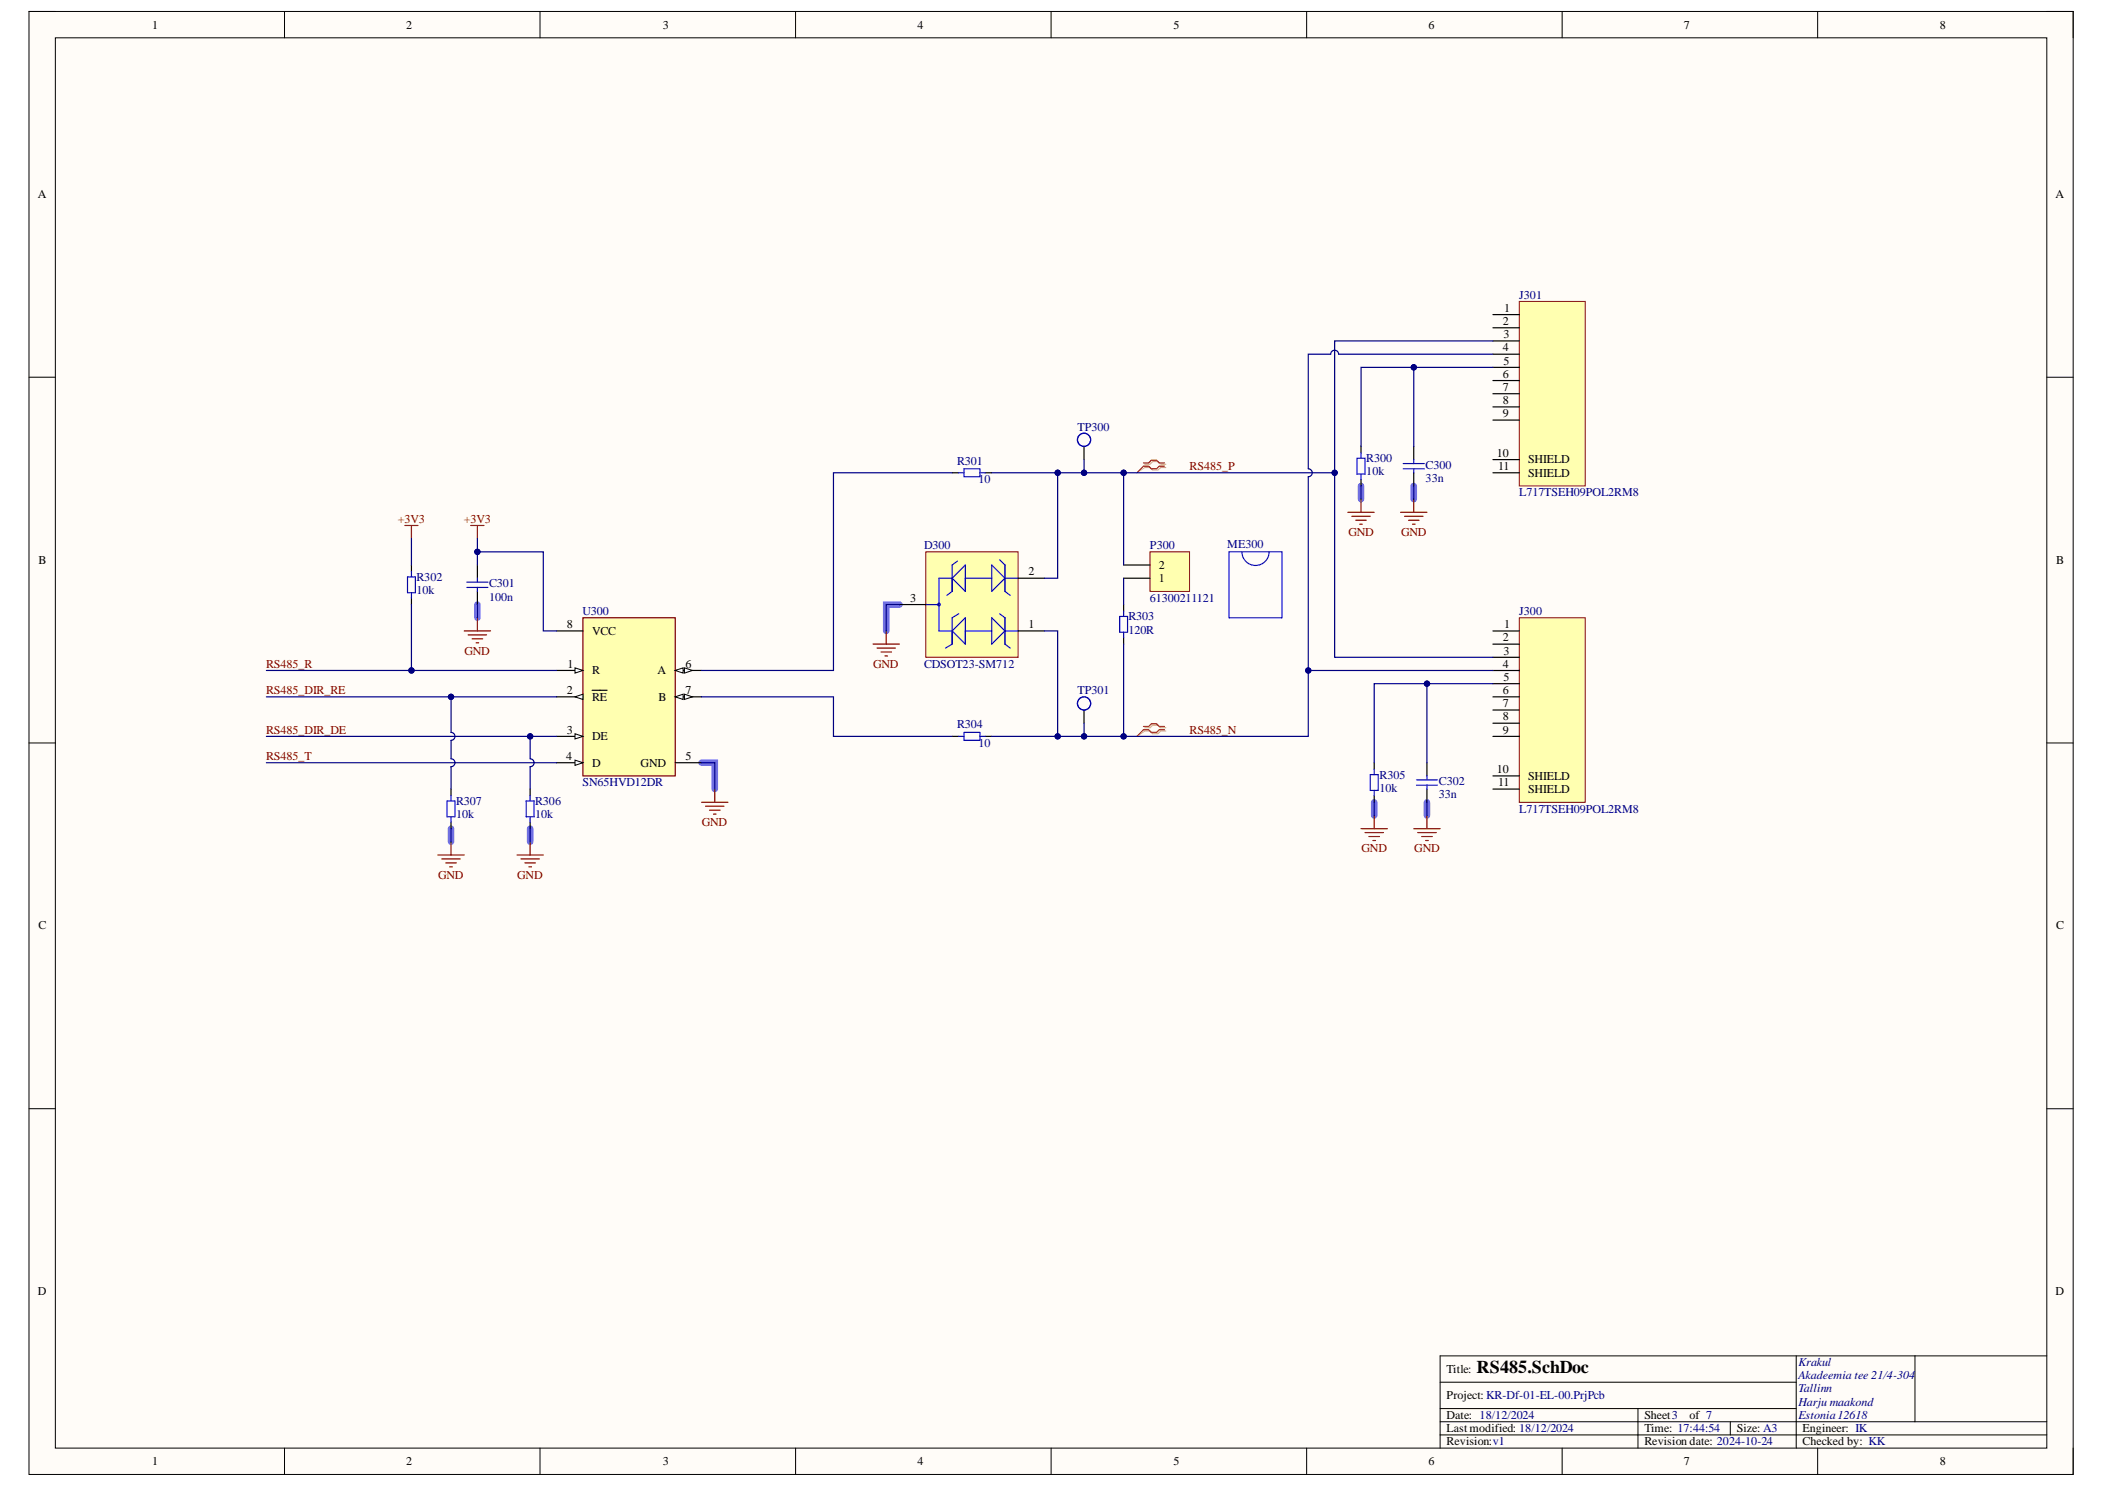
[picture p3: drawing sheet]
<svg xmlns="http://www.w3.org/2000/svg" width="297mm" height="210mm" viewBox="0 0 297 210" stroke-linecap="round" stroke-linejoin="round" font-family="sans-serif">
<path d="M4.1 1.6h288.4v206.4h-288.4z" fill-rule="evenodd" fill="#fffcf8"/>
<path d="M4.1 1.6h288.4v206.4h-288.4z" fill="none" stroke="#000" stroke-width=".14"/>
<path d="M7.8 5.3h281v199h-281z" fill-rule="evenodd" fill="#fffcf8"/>
<g fill="none" stroke="#000" stroke-width=".14">
<path d="M4.1 1.6h3.7M7.8 5.3h281v199h-281zM40.1 1.6v3.7M76.2 1.6v3.7M112.3 1.6v3.7M148.3 1.6v3.7M184.4 1.6v3.7M220.4 1.6v3.7M256.5 1.6v3.7M288.8 1.6h3.7v3.7M4.1 53.2h3.7M288.8 53.2h3.7"/>
<path d="M4.1 104.8h3.7M288.8 104.8h3.7M4.1 156.4h3.7M288.8 156.4h3.7M203.2 195h50.3M203.2 198.7h50.3M231.1 198.7v5.6M253.5 191.3v13M270.2 191.3v9.3M288.8 191.3h-85.6v13M40.1 204.3v3.7M76.2 204.3v3.7"/>
<path d="M112.3 204.3v3.7M148.3 204.3v3.7M184.4 204.3v3.7M203.2 202.4h85.6M203.2 200.6h85.6M220.4 204.3v3.7M244.2 200.6v1.8M256.5 204.3v3.7M292.5 204.3v3.7"/>
</g>
<path d="M192.1 68.6v1.8M199.5 68.6v1.8M67.4 85.3v1.8M126.9 85.3h-1.8v3.7M63.6 116.9v1.9M74.8 116.9v1.9M99 107.6h1.9v3.7M193.9 113.2v1.8M201.4 113.2v1.8" fill="none" stroke="#6e6eff" stroke-width=".93"/>
<path d="M214.4 87.1h9.3v26.1h-9.3z" fill-rule="evenodd" fill="#ffffb0"/>
<path d="M214.4 87.1h9.3v26.1h-9.3z" fill="none" stroke="#800000" stroke-width=".14"/>
<path d="M210.7 89h3.7M210.7 90.9h3.7M210.7 92.7h3.7M210.7 94.6h3.7M210.7 96.4h3.7M210.7 98.3h3.7M210.7 100.2h3.7M210.7 102h3.7M210.7 103.9h3.7M210.7 109.5h3.7M210.7 111.3h3.7" fill="none" stroke="#000" stroke-width=".17"/>
<path d="M214.4 42.5h9.3v26.1h-9.3z" fill-rule="evenodd" fill="#ffffb0"/>
<path d="M214.4 42.5h9.3v26.1h-9.3z" fill="none" stroke="#800000" stroke-width=".14"/>
<path d="M210.7 44.4h3.7M210.7 46.2h3.7M210.7 48.1h3.7M210.7 50h3.7M210.7 51.8h3.7M210.7 53.7h3.7M210.7 55.5h3.7M210.7 57.4h3.7M210.7 59.3h3.7M210.7 64.8h3.7M210.7 66.7h3.7" fill="none" stroke="#000" stroke-width=".17"/>
<path d="M130.6 77.8h13.1v14.9h-13.1z" fill-rule="evenodd" fill="#ffffb0"/>
<path d="M130.6 77.8h13.1v14.9h-13.1z" fill="none" stroke="#800000" stroke-width=".14"/>
<g fill="none" stroke="#00f" stroke-width=".17">
<path d="M135.1 79.1l-.7 .6v3.7l-.8 .6M136.2 79.7v3.7l-1.8-1.8zM139.9 79.7l1.9 1.9-1.9 1.8zM141.1 79l.7 .7v3.7l.7 .6M130.6 85.3h1.9M134.4 81.6h-1.9v7.4h1.9M134.4 89l1.8-1.9v3.8zM135.3 86.6l-.9 .5v3.8l-1 .5M136.2 89h3.7M136.2 81.6h3.7M139.9 87.1l1.9 1.9-1.9 1.9zM141.1 86.6l.7 .5v3.8l.7 .5"/>
<path d="M141.8 89h1.9M141.8 81.6h1.9M158 87h1.1v2.2h-1.1zM158.6 86.2v.8M158.6 89.2v.7"/>
<circle cx="132.5" cy="85.3" r=".18"/>
</g>
<path d="M126.9 85.3h3.7M143.7 89h3.7M143.7 81.6h3.7M158.6 85.3v.9M158.6 89.9v1" fill="none" stroke="#000" stroke-width=".17"/>
<path d="M162.3 77.8h5.6v5.6h-5.6z" fill-rule="evenodd" fill="#ffffb0"/>
<path d="M162.3 77.8h5.6v5.6h-5.6z" fill="none" stroke="#800000" stroke-width=".14"/>
<g fill="none" stroke="#000" stroke-width=".17">
<path d="M58.1 79.7v.9M67.4 79.7v1.9M134.4 66.7h.9M139 66.7h.9M158.6 79.7h3.7M192.1 63v.9M192.1 67.6v1M199.5 63v1.8M199.5 66.7v1.9M58.1 84.4v.9M67.4 83.4v1.9M158.6 81.6h3.7"/>
<path d="M74.8 111.3v.9M74.8 116v.9M134.4 103.9h.9M139 103.9h.9M193.9 107.6v.9M193.9 112.2v1M201.4 107.6v1.9M201.4 111.3v1.9"/>
</g>
<g fill="none" stroke="#00f" stroke-width=".17">
<path d="M135.3 66.7h.7M136 66.1h2.3v1.1h-2.3zM138.3 66.7h.7M173.4 77.8h7.5v9.3h-7.5zM179.1 77.8a1.92 1.92 0 0 1-1.9 2 1.92 1.92 0 0 1-2-1.9M191.5 64.6h1.1v2.3h-1.1zM192.1 63.9v.7M192.1 66.9v.7M198 66.1h3M198 65.4h3M199.5 64.8v.6M199.5 66.1v.6"/>
<path d="M57.5 81.4h1.1v2.2h-1.1zM58.1 80.6v.8M58.1 83.6v.8M65.9 82.1h3M65.9 82.9h3M67.4 81.6v.5M67.4 82.9v.5M74.3 113h1.1v2.2h-1.1zM74.8 112.2v.8M74.8 115.2v.8M135.3 103.9h.7M136 103.3h2.3v1.1h-2.3z"/>
<path d="M138.3 103.9h.7M193.4 109.3h1.1v2.2h-1.1zM193.9 108.5v.8M193.9 111.5v.7M199.9 110h2.9M199.9 110.8h2.9M201.4 109.5v.5M201.4 110.8v.5"/>
</g>
<g fill="none" stroke="#800000" stroke-width=".17">
<path d="M66.4 74.1h1.9M67.4 74.1v1.9M190.2 72.3h3.7M190.8 72.8h2.6M191.3 73.4h1.5M191.9 73.9h.3M192.1 70.4v1.9M197.6 72.3h3.8M198.2 72.8h2.6M198.8 73.4h1.4M199.3 73.9h.4M199.5 70.4v1.9"/>
<path d="M65.5 89h3.7M66.1 89.6h2.6M66.6 90.1h1.5M67.2 90.7h.4M67.4 87.1v1.9M123.2 90.9h3.7M123.8 91.4h2.6M124.3 92h1.5M124.9 92.5h.3M125.1 89v1.9M99 113.2h3.7M99.6 113.7h2.6"/>
<path d="M100.1 114.3h1.5M100.7 114.8h.3M100.9 111.3v1.9M192.1 116.9h3.7M192.6 117.4h2.6M193.2 118h1.5M193.7 118.6h.4M193.9 115v1.9M199.5 116.9h3.7M200.1 117.4h2.6M200.6 118h1.5M201.2 118.6h.3"/>
<path d="M201.4 115v1.9"/>
</g>
<path d="M82.3 87.1h13v22.4h-13z" fill-rule="evenodd" fill="#ffffb0"/>
<path d="M82.3 87.1h13v22.4h-13z" fill="none" stroke="#800000" stroke-width=".17"/>
<path d="M78.5 89h3.8M78.5 98.3h3.8" fill="none" stroke="#000" stroke-width=".17"/>
<path d="M81.1 98.3l1.2-.4v.8z" fill="#f8fcff"/>
<path d="M81.1 98.3l1.2-.4v.8z" fill="none" stroke="#000" stroke-width=".14"/>
<path d="M83.6 97.4h2.1M95.3 94.6h3.7" fill="none" stroke="#000" stroke-width=".17"/>
<path d="M95.3 94.6l1.1-.4v.8z" fill="#f8fcff"/>
<path d="M95.3 94.6l1.1-.4v.8z" fill="none" stroke="#000" stroke-width=".14"/>
<path d="M96.6 94.2l1.1 .4-1.1 .4z" fill="#f8fcff"/>
<path d="M96.6 94.2l1.1 .4-1.1 .4z" fill="none" stroke="#000" stroke-width=".14"/>
<path d="M95.3 98.3h3.7" fill="none" stroke="#000" stroke-width=".17"/>
<path d="M95.3 98.3l1.1-.4v.8z" fill="#f8fcff"/>
<path d="M95.3 98.3l1.1-.4v.8z" fill="none" stroke="#000" stroke-width=".14"/>
<path d="M96.6 97.9l1.1 .4-1.1 .4z" fill="#f8fcff"/>
<path d="M96.6 97.9l1.1 .4-1.1 .4z" fill="none" stroke="#000" stroke-width=".14"/>
<path d="M78.5 107.6h3.8" fill="none" stroke="#000" stroke-width=".17"/>
<path d="M81.1 107.2l1.2 .4-1.2 .4z" fill="#f8fcff"/>
<path d="M81.1 107.2l1.2 .4-1.2 .4z" fill="none" stroke="#000" stroke-width=".14"/>
<path d="M78.5 103.9h3.8" fill="none" stroke="#000" stroke-width=".17"/>
<path d="M81.1 103.5l1.2 .4-1.2 .3z" fill="#f8fcff"/>
<path d="M81.1 103.5l1.2 .4-1.2 .3z" fill="none" stroke="#000" stroke-width=".14"/>
<path d="M78.5 94.6h3.8" fill="none" stroke="#000" stroke-width=".17"/>
<path d="M81.1 94.2l1.2 .4-1.2 .4z" fill="#f8fcff"/>
<path d="M81.1 94.2l1.2 .4-1.2 .4z" fill="none" stroke="#000" stroke-width=".14"/>
<path d="M153 63v1.8M95.3 107.6h3.7M153 100.2v1.8" fill="none" stroke="#000" stroke-width=".17"/>
<path d="M57.1 74.1h1.9M58.1 74.1v1.9M74.8 118.8v1.8M72.9 120.6h3.8M73.5 121.2h2.6M74.1 121.7h1.5M74.6 122.3h.4" fill="none" stroke="#800000" stroke-width=".17"/>
<path d="M161.5 65.5h.8l.3-.4h.8l.4 .4h.7M161.5 65.9h.8l.3 .4h.8l.4-.4h.7M161.5 102.7h.8l.3-.4h.8l.4 .4h.7M161.5 103.1h.8l.3 .4h.8l.4-.4h.7" fill="none" stroke="#d0a19e" stroke-width=".17"/>
<path d="M161.5 65.9l-1.1 .8M161.5 103.1l-1.1 .8" fill="none" stroke="#d0a19e" stroke-width=".14"/>
<path d="M161.3 65.3h.8l.4-.4h.7l.4 .4h.7M161.3 65.8h.8l.4 .3h.7l.4-.3h.7M161.3 102.5h.8l.4-.4h.7l.4 .4h.7M161.3 102.9h.8l.4 .4h.7l.4-.4h.7" fill="none" stroke="#f00" stroke-width=".17"/>
<path d="M161.3 65.8l-.9 .9M161.3 102.9l-.9 1" fill="none" stroke="#f00" stroke-width=".14"/>
<g fill="none" stroke="#00f" stroke-width=".17">
<circle cx="153" cy="62" r=".93"/>
<circle cx="153" cy="99.2" r=".93"/>
</g>
<path d="M67.4 76v3.7M158.6 81.6v3.7" fill="none" stroke="#000080" stroke-width=".17"/>
<circle cx="67.4" cy="77.8" r=".37" fill="#000080"/>
<circle cx="67.4" cy="77.8" r=".37" fill="none" stroke="#000080" stroke-width=".14"/>
<path d="M67.4 77.8h9.3v11.2h1.8M67.4 85.3v1.8" fill="none" stroke="#000080" stroke-width=".17"/>
<circle cx="67.4" cy="77.8" r=".37" fill="#000080"/>
<circle cx="67.4" cy="77.8" r=".37" fill="none" stroke="#000080" stroke-width=".14"/>
<path d="M139.9 66.7h9.3v14.9h-1.8M99 98.3h18.6v5.6h16.8M126.9 85.3h-1.8v3.7M99 107.6h1.9v3.7" fill="none" stroke="#000080" stroke-width=".17"/>
<circle cx="149.3" cy="66.7" r=".37" fill="#000080"/>
<circle cx="149.3" cy="66.7" r=".37" fill="none" stroke="#000080" stroke-width=".14"/>
<path d="M147.4 89h1.8v14.9h-9.3" fill="none" stroke="#000080" stroke-width=".17"/>
<circle cx="149.2" cy="103.9" r=".37" fill="#000080"/>
<circle cx="149.2" cy="103.9" r=".37" fill="none" stroke="#000080" stroke-width=".14"/>
<path d="M158.6 90.9v13h-9.4" fill="none" stroke="#000080" stroke-width=".17"/>
<circle cx="149.2" cy="103.9" r=".37" fill="#000080"/>
<circle cx="149.2" cy="103.9" r=".37" fill="none" stroke="#000080" stroke-width=".14"/>
<circle cx="153" cy="103.9" r=".37" fill="#000080"/>
<circle cx="153" cy="103.9" r=".37" fill="none" stroke="#000080" stroke-width=".14"/>
<circle cx="158.6" cy="103.9" r=".37" fill="#000080"/>
<circle cx="158.6" cy="103.9" r=".37" fill="none" stroke="#000080" stroke-width=".14"/>
<path d="M149.2 66.7h9.4v13" fill="none" stroke="#000080" stroke-width=".17"/>
<circle cx="158.6" cy="66.7" r=".37" fill="#000080"/>
<circle cx="158.6" cy="66.7" r=".37" fill="none" stroke="#000080" stroke-width=".14"/>
<circle cx="153" cy="66.7" r=".37" fill="#000080"/>
<circle cx="153" cy="66.7" r=".37" fill="none" stroke="#000080" stroke-width=".14"/>
<circle cx="149.3" cy="66.7" r=".37" fill="#000080"/>
<circle cx="149.3" cy="66.7" r=".37" fill="none" stroke="#000080" stroke-width=".14"/>
<path d="M210.7 96.4h-9.3v11.2M193.9 113.2v1.8M201.4 113.2v1.8" fill="none" stroke="#000080" stroke-width=".17"/>
<circle cx="201.4" cy="96.4" r=".37" fill="#000080"/>
<circle cx="201.4" cy="96.4" r=".37" fill="none" stroke="#000080" stroke-width=".14"/>
<path d="M201.4 96.4h-7.5v11.2" fill="none" stroke="#000080" stroke-width=".17"/>
<circle cx="201.4" cy="96.4" r=".37" fill="#000080"/>
<circle cx="201.4" cy="96.4" r=".37" fill="none" stroke="#000080" stroke-width=".14"/>
<path d="M210.7 51.8h-11.2v11.2M192.1 68.6v1.8M199.5 68.6v1.8" fill="none" stroke="#000080" stroke-width=".17"/>
<circle cx="199.5" cy="51.8" r=".37" fill="#000080"/>
<circle cx="199.5" cy="51.8" r=".37" fill="none" stroke="#000080" stroke-width=".14"/>
<path d="M199.5 51.8h-7.4v11.2" fill="none" stroke="#000080" stroke-width=".17"/>
<circle cx="199.5" cy="51.8" r=".37" fill="#000080"/>
<circle cx="199.5" cy="51.8" r=".37" fill="none" stroke="#000080" stroke-width=".14"/>
<path d="M210.7 48.1h-22.4v18.6h-29.7" fill="none" stroke="#000080" stroke-width=".17"/>
<circle cx="158.6" cy="66.7" r=".37" fill="#000080"/>
<circle cx="158.6" cy="66.7" r=".37" fill="none" stroke="#000080" stroke-width=".14"/>
<circle cx="188.3" cy="66.7" r=".37" fill="#000080"/>
<circle cx="188.3" cy="66.7" r=".37" fill="none" stroke="#000080" stroke-width=".14"/>
<path d="M188.3 66.7v26h22.4" fill="none" stroke="#000080" stroke-width=".17"/>
<circle cx="188.3" cy="66.7" r=".37" fill="#000080"/>
<circle cx="188.3" cy="66.7" r=".37" fill="none" stroke="#000080" stroke-width=".14"/>
<path d="M37.6 94.6h40.9M37.6 107.6h40.9" fill="none" stroke="#000080" stroke-width=".17"/>
<circle cx="58.1" cy="94.6" r=".37" fill="#000080"/>
<circle cx="58.1" cy="94.6" r=".37" fill="none" stroke="#000080" stroke-width=".14"/>
<path d="M134.4 66.7h-16.8v27.9h-18.6M37.6 98.3h40.9" fill="none" stroke="#000080" stroke-width=".17"/>
<circle cx="63.6" cy="98.3" r=".37" fill="#000080"/>
<circle cx="63.6" cy="98.3" r=".37" fill="none" stroke="#000080" stroke-width=".14"/>
<path d="M58.1 85.3v9.3" fill="none" stroke="#000080" stroke-width=".17"/>
<circle cx="58.1" cy="94.6" r=".37" fill="#000080"/>
<circle cx="58.1" cy="94.6" r=".37" fill="none" stroke="#000080" stroke-width=".14"/>
<path d="M58.1 76v3.7M153 64.8v1.9M74.8 116.9v1.9" fill="none" stroke="#000080" stroke-width=".17"/>
<circle cx="153" cy="66.7" r=".37" fill="#000080"/>
<circle cx="153" cy="66.7" r=".37" fill="none" stroke="#000080" stroke-width=".14"/>
<path d="M153 102v1.9" fill="none" stroke="#000080" stroke-width=".17"/>
<circle cx="153" cy="103.9" r=".37" fill="#000080"/>
<circle cx="153" cy="103.9" r=".37" fill="none" stroke="#000080" stroke-width=".14"/>
<path d="M184.6 94.6h26.1" fill="none" stroke="#000080" stroke-width=".17"/>
<circle cx="184.6" cy="94.6" r=".37" fill="#000080"/>
<circle cx="184.6" cy="94.6" r=".37" fill="none" stroke="#000080" stroke-width=".14"/>
<path d="M63.6 111.3v.9M63.6 116v.9" fill="none" stroke="#000" stroke-width=".17"/>
<path d="M63.1 113h1.1v2.2h-1.1zM63.6 112.2v.8M63.6 115.2v.8" fill="none" stroke="#00f" stroke-width=".17"/>
<path d="M63.6 118.8v1.8M61.8 120.6h3.7M62.3 121.2h2.6M62.9 121.7h1.5M63.5 122.3h.3" fill="none" stroke="#800000" stroke-width=".17"/>
<path d="M63.6 116.9v1.9M78.5 103.9h-3.7v3.1a.56 .56 0 0 1 .6 .6 .56 .56 0 0 1-.6 .6v3.1" fill="none" stroke="#000080" stroke-width=".17"/>
<circle cx="74.8" cy="103.9" r=".37" fill="#000080"/>
<circle cx="74.8" cy="103.9" r=".37" fill="none" stroke="#000080" stroke-width=".14"/>
<path d="M210.7 50h-21.8a.56 .56 0 0 0-.6-.6 .56 .56 0 0 0-.5 .6h-3.2v16.1a.56 .56 0 0 1 .6 .6 .56 .56 0 0 1-.6 .6v36.6h-26" fill="none" stroke="#000080" stroke-width=".17"/>
<circle cx="158.6" cy="103.9" r=".37" fill="#000080"/>
<circle cx="158.6" cy="103.9" r=".37" fill="none" stroke="#000080" stroke-width=".14"/>
<circle cx="184.6" cy="94.6" r=".37" fill="#000080"/>
<circle cx="184.6" cy="94.6" r=".37" fill="none" stroke="#000080" stroke-width=".14"/>
<path d="M37.6 103.9h37.2" fill="none" stroke="#000080" stroke-width=".17"/>
<circle cx="74.8" cy="103.9" r=".37" fill="#000080"/>
<circle cx="74.8" cy="103.9" r=".37" fill="none" stroke="#000080" stroke-width=".14"/>
<path d="M63.6 98.3v5a.56 .56 0 0 1 .6 .6 .56 .56 0 0 1-.6 .5v2.6a.56 .56 0 0 1 .6 .6 .56 .56 0 0 1-.6 .6v3.1" fill="none" stroke="#000080" stroke-width=".17"/>
<circle cx="63.6" cy="98.3" r=".37" fill="#000080"/>
<circle cx="63.6" cy="98.3" r=".37" fill="none" stroke="#000080" stroke-width=".14"/>
<text font-size="2.5" x="208.4" y="193.6">RS485.SchDoc</text>
<g font-size="1.7">
<text x="21.5" y="4">1</text>
<text x="57.3" y="4">2</text>
<text x="93.5" y="4">3</text>
<text x="129.5" y="4">4</text>
<text x="165.6" y="4">5</text>
<text x="201.6" y="4">6</text>
<text x="237.6" y="4">7</text>
<text x="273.7" y="4">8</text>
<text x="5.3" y="28">A</text>
<text x="290.1" y="28">A</text>
<text x="212.1" y="45.9">2</text>
<text x="212.2" y="47.7">3</text>
<text x="212.3" y="44">1</text>
<text x="212.1" y="49.6">4</text>
<text x="212.1" y="53.3">6</text>
<text x="212.2" y="51.4">5</text>
<text x="212.1" y="55.2">7</text>
<text x="212.1" y="57">8</text>
<text x="212.1" y="58.9">9</text>
<text x="211.2" y="64.5">10</text>
<text x="215.6" y="65.4">SHIELD</text>
<text x="211.4" y="66.3">11</text>
<text x="215.6" y="67.2">SHIELD</text>
<text x="5.4" y="79.6">B</text>
<text x="145.1" y="81.2">2</text>
<text x="163.5" y="82.1">1</text>
<text x="163.5" y="80.3">2</text>
<text x="290.1" y="79.6">B</text>
<text x="80" y="88.6">8</text>
<text x="83.5" y="89.5">VCC</text>
<text x="128.5" y="84.9">3</text>
<text x="145.1" y="88.6">1</text>
<text x="212.3" y="88.6">1</text>
<text x="80.1" y="94.2">1</text>
<text x="83.5" y="95.1">R</text>
<text x="92.8" y="95.1">A</text>
<text x="96.7" y="94.2">6</text>
<text x="212.1" y="90.5">2</text>
<text x="212.1" y="94.2">4</text>
<text x="212.2" y="92.3">3</text>
<text x="80" y="97.9">2</text>
<text x="83.5" y="98.8">RE</text>
<text x="92.9" y="98.8">B</text>
<text x="96.7" y="97.9">7</text>
<text x="212.1" y="97.9">6</text>
<text x="212.1" y="99.8">7</text>
<text x="212.1" y="101.6">8</text>
<text x="212.2" y="96.1">5</text>
<text x="79.9" y="107.2">4</text>
<text x="80" y="103.5">3</text>
<text x="83.5" y="104.4">DE</text>
<text x="96.7" y="107.2">5</text>
<text x="212.1" y="103.5">9</text>
<text x="83.5" y="108.1">D</text>
<text x="90.4" y="108.1">GND</text>
<text x="211.2" y="109.1">10</text>
<text x="211.4" y="110.9">11</text>
<text x="215.6" y="110">SHIELD</text>
<text x="215.6" y="111.8">SHIELD</text>
<text x="5.4" y="131.1">C</text>
<text x="290.1" y="131.1">C</text>
<text x="5.3" y="182.7">D</text>
<text x="290.1" y="182.7">D</text>
<text x="204.1" y="193.6">Title:</text>
<text x="204.1" y="197.3">Project: KR-Df-01-EL-00.PrjPcb</text>
<text x="204.1" y="200.1">Date: 18/12/2024</text>
<text x="204.1" y="203.9">Revision:v1</text>
<text x="204.1" y="202">Last modified: 18/12/2024</text>
<text x="232" y="200.1">Sheet3</text>
<text x="232" y="202">Time: 17:44:54</text>
<text x="232" y="203.9">Revision date: 2024-10-24</text>
<text x="238.4" y="200.1">of 7</text>
<text x="245.1" y="202">Size: A3</text>
<text x="254.4" y="202">Engineer: IK</text>
<text x="254.4" y="203.9">Checked by: KK</text>
<text x="21.5" y="206.6">1</text>
<text x="57.3" y="206.6">2</text>
<text x="93.5" y="206.6">3</text>
<text x="129.5" y="206.6">4</text>
<text x="165.6" y="206.6">5</text>
<text x="201.6" y="206.6">6</text>
<text x="237.6" y="206.6">7</text>
<text x="273.7" y="206.6">8</text>
</g>
<g font-size="1.7" fill="#000080">
<text x="214.4" y="42.1">J301</text>
<text x="135" y="65.6">R301</text>
<text x="152" y="60.7">TP300</text>
<text x="192.8" y="65.2">R300</text>
<text x="138.1" y="68.2">10</text>
<text x="192.8" y="67.1">10k</text>
<text x="201.2" y="66.1">C300</text>
<text x="201.2" y="68">33n</text>
<text x="214.4" y="70">L717TSEH09POL2RM8</text>
<text x="130.4" y="77.5">D300</text>
<text x="162.3" y="77.5">P300</text>
<text x="173.2" y="77.3">ME300</text>
<text x="58.8" y="81.9">R302</text>
<text x="58.8" y="83.8">10k</text>
<text x="69" y="82.9">C301</text>
<text x="69" y="84.7">100n</text>
<text x="82.2" y="86.8">U300</text>
<text x="159.2" y="87.5">R303</text>
<text x="159.2" y="89.4">120R</text>
<text x="162.3" y="84.9">61300211121</text>
<text x="214.4" y="86.8">J300</text>
<text x="130.4" y="94.2">CDSOT23-SM712</text>
<text x="152" y="97.9">TP301</text>
<text x="135" y="102.7">R304</text>
<text x="138.1" y="105.3">10</text>
<text x="64.4" y="113.5">R307</text>
<text x="75.5" y="113.5">R306</text>
<text x="82.2" y="110.9">SN65HVD12DR</text>
<text x="194.7" y="109.8">R305</text>
<text x="194.7" y="111.7">10k</text>
<text x="203" y="110.8">C302</text>
<text x="203" y="112.6">33n</text>
<text x="64.4" y="115.4">10k</text>
<text x="75.5" y="115.4">10k</text>
<text x="214.4" y="114.6">L717TSEH09POL2RM8</text>
<text x="253.8" y="192.7">Krakul</text>
<text x="253.8" y="194.6">Akadeemia tee 21/4-304</text>
<text x="253.8" y="196.4">Tallinn</text>
<text x="253.8" y="198.3">Harju maakond</text>
<text x="253.8" y="200.1">Estonia12618</text>
</g>
<g font-size="1.7" fill="#800000">
<text x="167.9" y="66.3">RS485_P</text>
<text x="56.2" y="73.7">+3V3</text>
<text x="65.5" y="73.7">+3V3</text>
<text x="190.3" y="75.6">GND</text>
<text x="197.7" y="75.6">GND</text>
<text x="37.5" y="94.2">RS485_R</text>
<text x="65.5" y="92.3">GND</text>
<text x="123.2" y="94.2">GND</text>
<text x="37.5" y="97.9">RS485_DIR_RE</text>
<text x="37.5" y="107.2">RS485_T</text>
<text x="37.5" y="103.5">RS485_DIR_DE</text>
<text x="167.9" y="103.5">RS485_N</text>
<text x="99" y="116.5">GND</text>
<text x="61.8" y="123.9">GND</text>
<text x="73" y="123.9">GND</text>
<text x="192.1" y="120.2">GND</text>
<text x="199.6" y="120.2">GND</text>
</g>
</svg>
